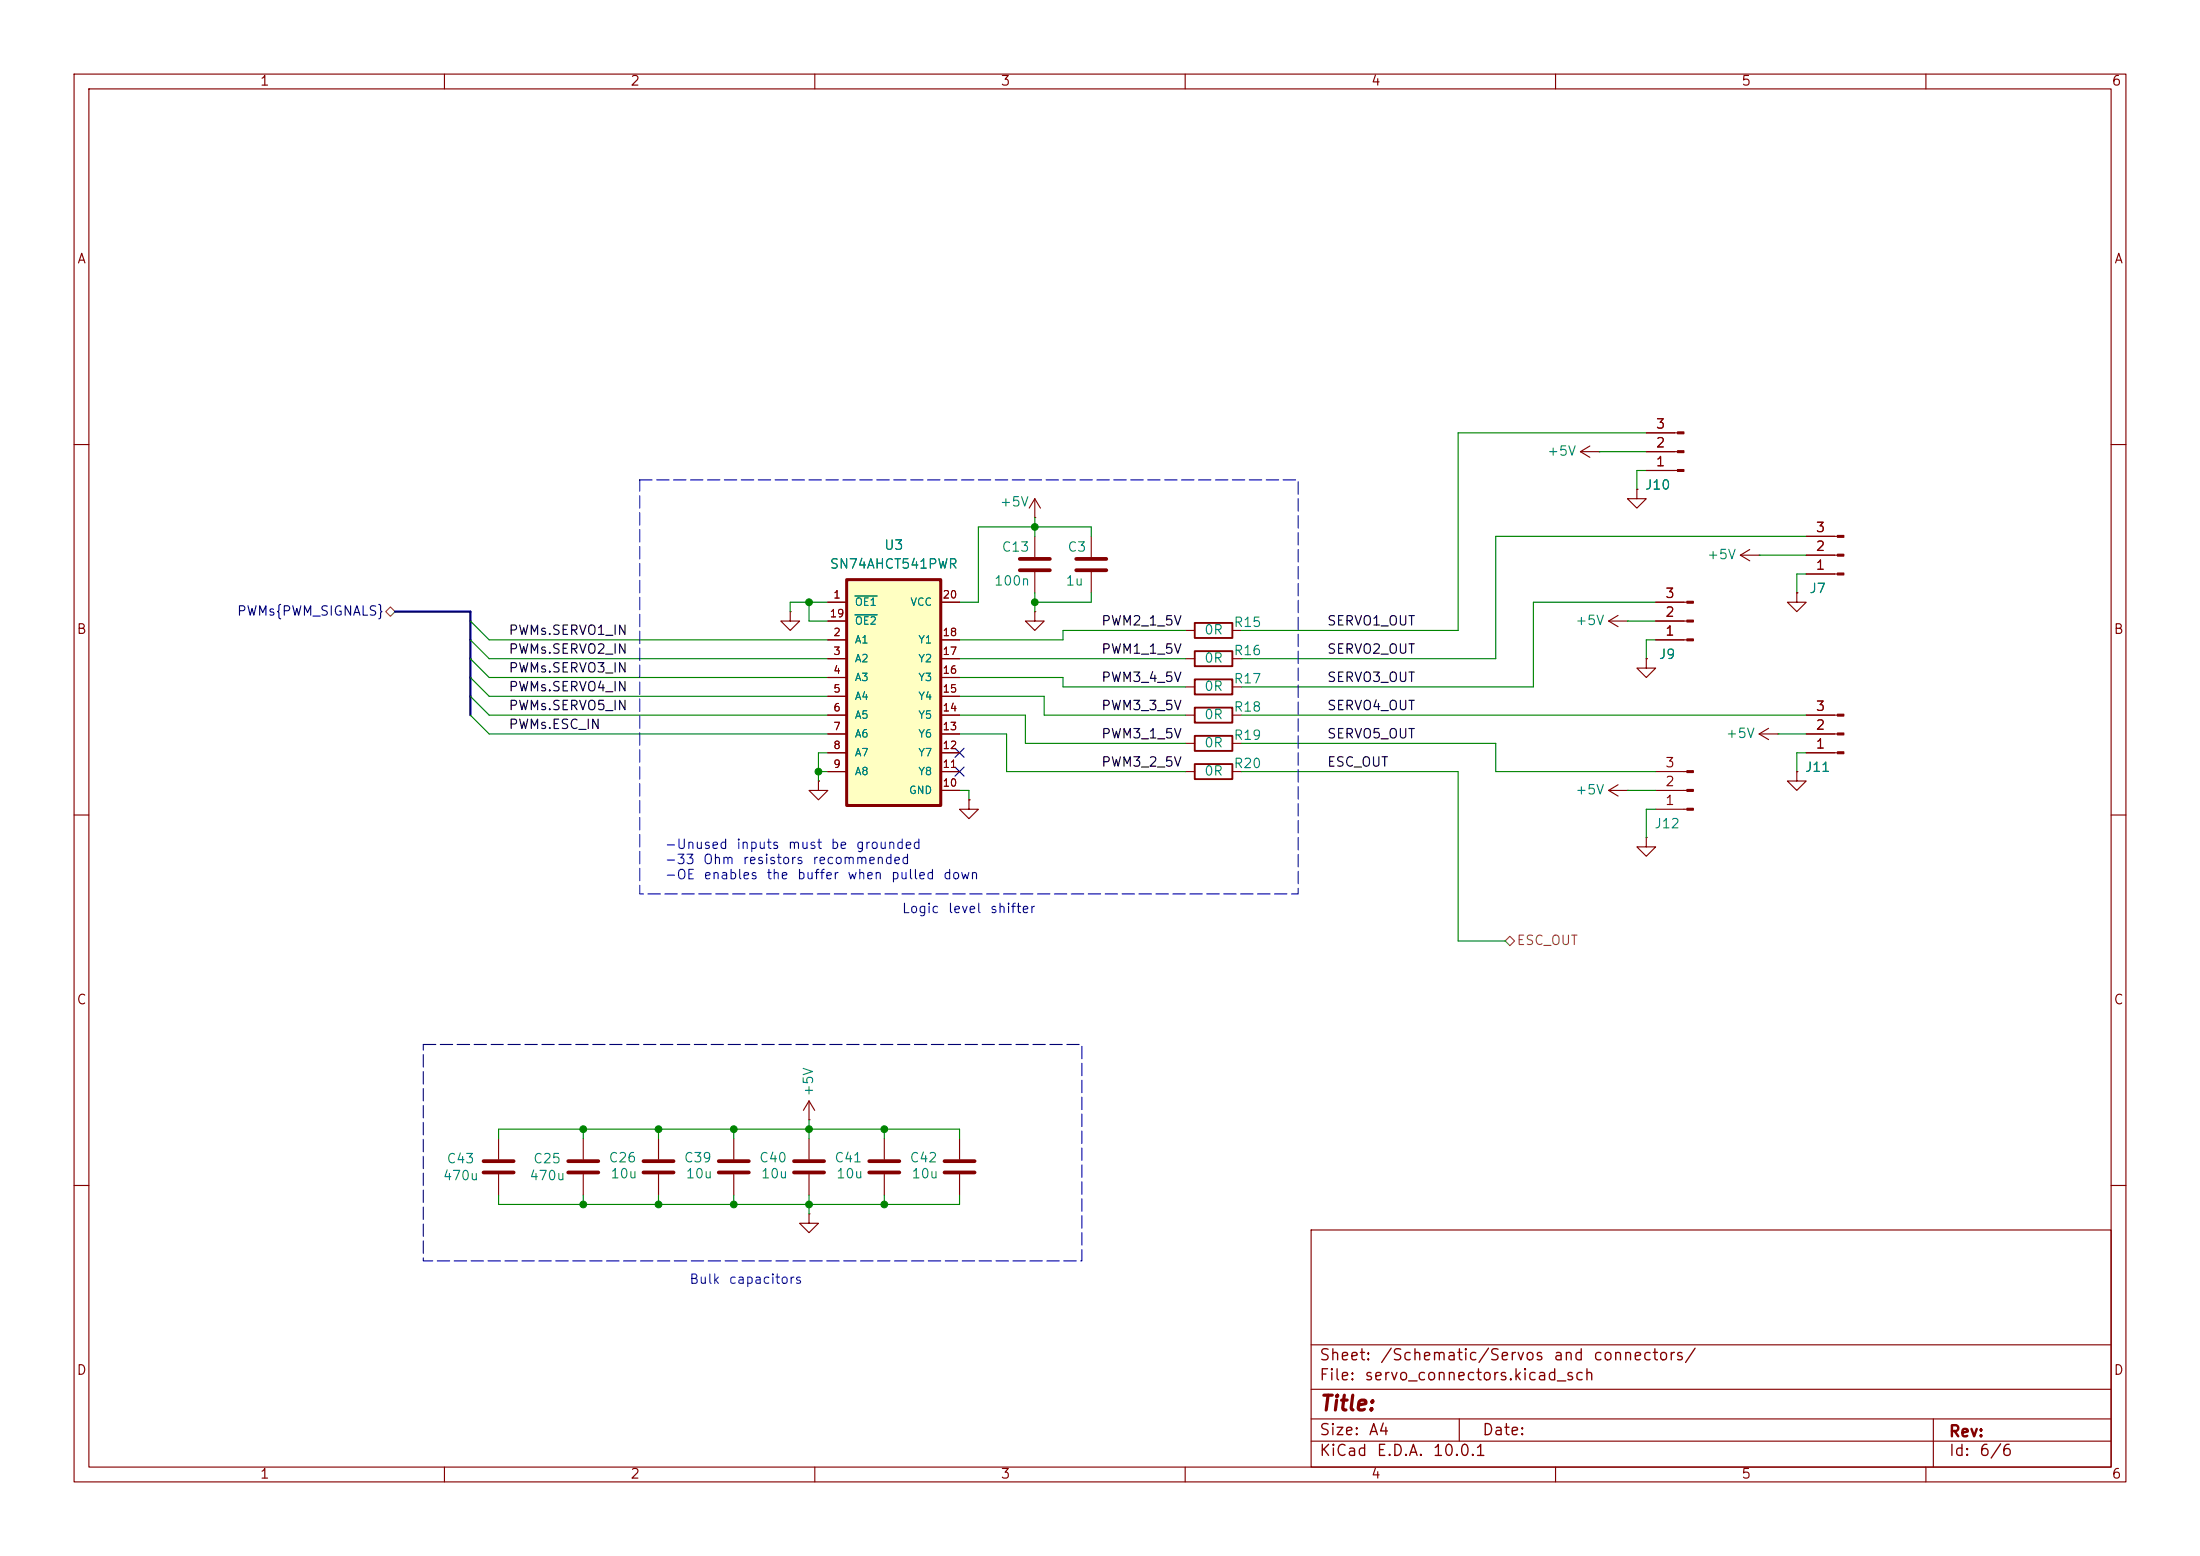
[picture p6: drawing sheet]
<svg xmlns="http://www.w3.org/2000/svg" width="297mm" height="210mm" viewBox="0 0 297 210" stroke-linecap="round" stroke-linejoin="round" font-family="sans-serif">
<g fill="none" stroke="#840000" stroke-width=".15">
<path d="M10 10h277v190h-277zM12 12h273v186h-273zM60 10v2M110 10v2M160 10v2M210 10v2M260 10v2M222.2 58.4h4.3M10 60h2M139.7 69.9h.1M139.7 67.3v2.6M139.7 72.4v2.8"/>
<path d="M139.7 77.2v2.8M139.7 67.3l-.8 1.3M139.7 67.3l.8 1.3M147.3 72.4v2.8M147.3 77.2v2.8M222.2 63.5h4.3M222.2 61h4.3M285 60h2M106.7 82.6v1.2h1.2l-1.2 1.3-1.3-1.3h1.3M106.7 82.6h.1M139.7 82.6v1.2h1.3l-1.3 1.3-1.3-1.3h1.3M139.7 82.6h.1"/>
<path d="M160 96.5h1.3M160 92.7h1.3M160 85.1h1.3M160 88.9h1.3M166.4 96.5h1.2M166.4 92.7h1.2M166.4 85.1h1.2M166.4 88.9h1.2M10 110h2M110.5 105.4v1.3h1.3l-1.3 1.3-1.3-1.3h1.3M110.5 105.4h.1M130.8 108v1.2h1.3l-1.3 1.3-1.3-1.3h1.3"/>
<path d="M130.8 108h.1M160 100.3h1.3M160 104.1h1.3M166.4 100.3h1.2M166.4 104.1h1.2M285 110h2M67.3 153.7v2.8M67.3 158.5v2.8M78.7 153.7v2.8M78.7 158.5v2.8M88.9 153.7v2.8M88.9 158.5v2.8"/>
<path d="M99.1 153.7v2.8M99.1 158.5v2.8M109.2 151.1h.1M109.2 148.6v2.5M109.2 153.7v2.8M109.2 158.5v2.8M109.2 148.6l-.7 1.3M109.2 148.6l.8 1.3M119.4 153.7v2.8M119.4 158.5v2.8M129.5 153.7v2.8M129.5 158.5v2.8"/>
<path d="M10 160h2M109.2 163.8v1.3h1.3l-1.3 1.3-1.3-1.3h1.3M109.2 163.8h.1M177 166h108v32h-108zM285 160h2M60 198v2M110 198v2M160 198v2M177 194.5h108M177 191.5h108M177 187.5h108M177 181.5h108"/>
<path d="M197 191.5v3M210 198v2M260 198v2M261 191.5v6.5"/>
</g>
<g fill="none" stroke="#840000" stroke-width=".51">
<path d="M137.7 75.4h4M137.7 77h4M145.3 75.4h4.1M145.3 77h4.1M65.3 156.7h4M65.3 158.2h4M76.7 156.7h4.1M76.7 158.2h4.1M86.9 156.7h4M86.9 158.2h4M97 156.7h4.1M97 158.2h4.1"/>
<path d="M107.2 156.7h4.1M107.2 158.2h4.1M117.3 156.7h4.1M117.3 158.2h4.1M127.5 156.7h4.1M127.5 158.2h4.1"/>
</g>
<path d="M161.3 95.5h5.1v2h-5.1zM161.3 91.7h5.1v2h-5.1zM161.3 99.3h5.1v2h-5.1zM161.3 84.1h5.1v2h-5.1zM161.3 87.9h5.1v2h-5.1zM161.3 103.1h5.1v2.1h-5.1z" fill="none" stroke="#840000" stroke-width=".25"/>
<g fill="#840000" stroke="#840000" stroke-width=".15">
<path d="M226.5 63.4h.8v.2h-.8z"/>
<path d="M226.5 60.8h.8v.3h-.8z"/>
<path d="M226.5 58.3h.8v.2h-.8z"/>
</g>
<path d="M114.3 78.2h12.7v30.5h-12.7z" fill="#ffffc2"/>
<path d="M114.3 78.2h12.7v30.5h-12.7z" fill="none" stroke="#840000" stroke-width=".41"/>
<g fill="none" stroke="#840000" stroke-width=".15">
<path d="M222.2 58.4h3.9M213.4 61l1.2 .7M213.4 61h2.5M214.6 60.2l-1.2 .8M215.9 61h.1M221 66v1.3h1.2l-1.2 1.3-1.3-1.3h1.3M221 66h.1M222.2 61h3.9M222.2 63.5h3.9M234.9 74.9l1.3 .8M234.9 74.9h2.6M236.2 74.2l-1.3 .7"/>
<path d="M237.5 74.9h.1M243.8 74.9h4.3M243.8 77.5h4.3M243.8 72.4h4.3M111.8 81.3h2.5M111.8 86.4h2.5M111.8 88.9h2.5M111.8 91.4h2.5M111.8 94h2.5M111.8 96.5h2.5M111.8 99.1h2.5M111.8 83.8h2.5"/>
<path d="M127 81.3h2.5M127 86.4h2.5M127 88.9h2.5M127 91.4h2.5M127 94h2.5M127 96.5h2.5M127 99.1h2.5M217.2 83.8h2.5M217.2 83.8l1.2 .8M218.4 83.1l-1.2 .7M219.7 83.8h.1M222.2 88.9v1.3h1.3l-1.3 1.2-1.2-1.2h1.2"/>
<path d="M222.2 88.9h.1M223.5 81.3h4.2M223.5 86.4h4.2M223.5 83.8h4.2M237.5 99.1h2.5M237.5 99.1l1.3 .7M238.8 98.3l-1.3 .8M240 99.1h.1M242.6 80v1.3h1.2l-1.2 1.3-1.3-1.3h1.3M242.6 80h.1M243.8 96.5h4.3M243.8 99.1h4.3"/>
<path d="M110.5 105.4h.1M111.8 101.6h2.5M111.8 104.1h2.5M127 101.6h2.5M127 104.1h2.5M127 106.7h2.5M130.8 108h.1M217.2 106.7h2.5M217.2 106.7l1.2 .7M218.4 105.9l-1.2 .8M219.7 106.7h.1M222.2 113v1.3h1.3l-1.3 1.3-1.2-1.3h1.2"/>
<path d="M222.2 113h.1M223.5 104.1h4.2M223.5 106.7h4.2M223.5 109.2h4.2M242.6 104.1v1.3h1.2l-1.2 1.3-1.3-1.3h1.3M242.6 104.1h.1M243.8 101.6h4.3"/>
</g>
<path d="M115.4 80.4h3M115.4 83h3" fill="none" stroke="#008484" stroke-width=".15"/>
<g fill="#840000" stroke="#840000" stroke-width=".15">
<path d="M227.7 109.1h.9v.2h-.9z"/>
<path d="M227.7 106.6h.9v.2h-.9z"/>
<path d="M227.7 104h.9v.3h-.9z"/>
<path d="M227.7 86.2h.9v.3h-.9z"/>
<path d="M227.7 83.7h.9v.2h-.9z"/>
<path d="M227.7 81.2h.9v.2h-.9z"/>
<path d="M248.1 77.3h.8v.3h-.8z"/>
<path d="M248.1 74.8h.8v.3h-.8z"/>
<path d="M248.1 72.3h.8v.2h-.8z"/>
<path d="M248.1 101.5h.8v.2h-.8z"/>
<path d="M248.1 98.9h.8v.3h-.8z"/>
<path d="M248.1 96.4h.8v.2h-.8z"/>
</g>
<path d="M52.1 82.6l.6-.7 .6 .7-.6 .6zM203.2 127l.6-.6 .7 .6-.7 .6z" fill="none" stroke="#848400" stroke-width=".15"/>
<path d="M53.3 82.6h10.2v13.9" fill="none" stroke="#000084" stroke-width=".3"/>
<g fill="none" stroke="#008400" stroke-width=".15">
<path d="M222.2 58.4h-25.4v26.7h-29.2M139.7 69.9v2.5M147.3 72.4v-1.3h-15.2v10.2h-2.6M215.9 61h6.3M222.2 63.5h-1.2v2.5M237.5 74.9h6.3M243.8 77.5h-1.2v2.5M243.8 72.4h-41.9v16.5h-34.3M63.5 96.5l2.5 2.6h45.8M63.5 94l2.5 2.5h45.8M63.5 86.4l2.5 2.5h45.8M63.5 91.4l2.5 2.6h45.8"/>
<path d="M63.5 88.9l2.5 2.5h45.8M63.5 83.8l2.5 2.6h45.8M109.2 81.3v2.5h2.6M111.8 81.3h-5.1v1.3M129.5 91.4h14v1.3h16.5M129.5 99.1h6.4v5h24.1M129.5 96.5h8.9v3.8h21.6M129.5 94h11.5v2.5h19M129.5 88.9h30.5M139.7 80v2.6M147.3 80v1.3h-7.6M160 85.1h-16.5v1.3h-14"/>
<path d="M167.6 96.5h76.2M219.7 83.8h3.8M223.5 81.3h-16.5v11.4h-39.4M223.5 86.4h-1.3v2.5M240 99.1h3.8M110.5 104.1h1.3M111.8 101.6h-1.3v3.8M129.5 106.7h1.3v1.3M167.6 104.1h29.2v22.9h6.4M167.6 100.3h34.3v3.8h21.6M219.7 106.7h3.8M223.5 109.2h-1.3v3.8"/>
<path d="M243.8 101.6h-1.2v2.5M67.3 153.7v-1.3h62.2v1.3M78.7 152.4v1.3M88.9 152.4v1.3M99.1 152.4v1.3M109.2 151.1v2.6M119.4 152.4v1.3M67.3 161.3v1.3h62.2v-1.3M78.7 161.3v1.3M88.9 161.3v1.3M99.1 161.3v1.3M109.2 161.3v2.5"/>
<path d="M119.4 161.3v1.3"/>
</g>
<path d="M128.9 101l1.2 1.2M128.9 103.5l1.2 1.2M130.1 101l-1.2 1.2M130.1 103.5l-1.2 1.2" fill="none" stroke="#000084" stroke-width=".15"/>
<path d="M86.4 64.8h88.9v55.9h-88.9zM57.1 141h88.9v29.2h-88.9z" fill="none" stroke="#0000c2" stroke-width=".15" stroke-dasharray="1.7 .6"/>
<g fill="#008400" stroke="#008400" stroke-width=".14">
<circle cx="139.7" cy="81.3" r=".46"/>
<circle cx="109.2" cy="81.3" r=".46"/>
<circle cx="139.7" cy="71.1" r=".46"/>
<circle cx="78.7" cy="152.4" r=".46"/>
<circle cx="78.7" cy="162.6" r=".46"/>
<circle cx="88.9" cy="162.6" r=".46"/>
<circle cx="109.2" cy="162.6" r=".46"/>
<circle cx="99.1" cy="162.6" r=".46"/>
<circle cx="88.9" cy="152.4" r=".46"/>
<circle cx="110.5" cy="104.1" r=".46"/>
<circle cx="119.4" cy="162.6" r=".46"/>
<circle cx="119.4" cy="152.4" r=".46"/>
<circle cx="109.2" cy="152.4" r=".46"/>
<circle cx="99.1" cy="152.4" r=".46"/>
</g>
<text font-size="2" fill="#840000" x="178" y="190.9">Title:</text>
<g font-size="1.5" fill="#840000">
<text x="178" y="184">Sheet:</text>
<text x="186.2" y="184">/Schematic/Servos</text>
<text x="209.6" y="184">and</text>
<text x="215" y="184">connectors/</text>
<text x="178" y="186.7">File:</text>
<text x="184.1" y="186.7">servo_connectors.kicad_sch</text>
<text x="178" y="196.9">KiCad</text>
<text x="178" y="194.1">Size:</text>
<text x="184.7" y="194.1">A4</text>
<text x="185.7" y="196.9">E.D.A.</text>
<text x="193.3" y="196.9">10.0.1</text>
<text x="200" y="194.1">Date:</text>
<text x="263" y="194.3">Rev:</text>
<text x="263" y="196.9">Id:</text>
<text x="267.1" y="196.9">6/6</text>
</g>
<g font-size="1.3" fill="#840000">
<text x="35" y="11.9">1</text>
<text x="85" y="11.9">2</text>
<text x="135" y="11.9">3</text>
<text x="185" y="11.9">4</text>
<text x="235" y="11.9">5</text>
<text x="285" y="11.9">6</text>
<text x="10.3" y="35.9">A</text>
<text x="285.3" y="35.9">A</text>
<text x="223.4" y="58.2">3</text>
<text x="223.4" y="63.2">1</text>
<text x="223.4" y="60.7">2</text>
<text x="245" y="77.2">1</text>
<text x="245" y="74.7">2</text>
<text x="245" y="72.1">3</text>
<text x="224.7" y="83.6">2</text>
<text x="224.7" y="81">3</text>
<text x="10.3" y="85.9">B</text>
<text x="224.7" y="86.1">1</text>
<text x="285.3" y="85.9">B</text>
<text x="245" y="101.3">1</text>
<text x="245" y="98.8">2</text>
<text x="245" y="96.3">3</text>
<text x="224.7" y="106.4">2</text>
<text x="224.7" y="103.9">3</text>
<text x="224.7" y="109">1</text>
<text x="10.3" y="135.9">C</text>
<text x="285.3" y="135.9">C</text>
<text x="10.3" y="185.9">D</text>
<text x="285.3" y="185.9">D</text>
<text x="35" y="199.9">1</text>
<text x="85" y="199.9">2</text>
<text x="135" y="199.9">3</text>
<text x="185" y="199.9">4</text>
<text x="235" y="199.9">5</text>
<text x="285" y="199.9">6</text>
</g>
<g font-size="1.3" fill="#008484">
<text x="208.8" y="61.8">+5V</text>
<text x="134.9" y="68.7">+5V</text>
<text x="222" y="66.4">J10</text>
<text x="111.9" y="77.1">SN74AHCT541PWR</text>
<text x="119.3" y="74.5">U3</text>
<text x="135.1" y="74.8">C13</text>
<text x="144" y="74.8">C3</text>
<text x="230.4" y="75.8">+5V</text>
<text x="134.1" y="79.3">100n</text>
<text x="143.8" y="79.3">1u</text>
<text x="244.2" y="80.4">J7</text>
<text x="162.5" y="86">0R</text>
<text x="162.5" y="89.8">0R</text>
<text x="166.5" y="84.9">R15</text>
<text x="166.5" y="88.7">R16</text>
<text x="212.6" y="84.7">+5V</text>
<text x="223.9" y="89.3">J9</text>
<text x="162.5" y="93.6">0R</text>
<text x="166.5" y="92.6">R17</text>
<text x="162.5" y="97.4">0R</text>
<text x="162.5" y="101.2">0R</text>
<text x="166.5" y="96.4">R18</text>
<text x="166.5" y="100.2">R19</text>
<text x="232.9" y="99.9">+5V</text>
<text x="162.5" y="105">0R</text>
<text x="166.5" y="104">R20</text>
<text x="212.6" y="107.5">+5V</text>
<text x="243.6" y="104.5">J11</text>
<text x="223.2" y="112.1">J12</text>
<text x="110.1" y="148.1" transform="rotate(-90 110.1 148.1)">+5V</text>
<text x="59.7" y="159.6">470u</text>
<text x="60.2" y="157.3">C43</text>
<text x="71.4" y="159.6">470u</text>
<text x="71.9" y="157.3">C25</text>
<text x="82.1" y="157.2">C26</text>
<text x="82.3" y="159.4">10u</text>
<text x="92.2" y="157.2">C39</text>
<text x="92.5" y="159.4">10u</text>
<text x="102.4" y="157.2">C40</text>
<text x="102.6" y="159.4">10u</text>
<text x="112.6" y="157.2">C41</text>
<text x="112.8" y="159.4">10u</text>
<text x="122.7" y="157.2">C42</text>
<text x="123" y="159.4">10u</text>
</g>
<text font-size="1.3" fill="#000084" x="31.9" y="83.4">PWMs{PWM_SIGNALS}</text>
<g font-size="1.3">
<text x="68.6" y="88.6">PWMs.SERVO2_IN</text>
<text x="68.6" y="86">PWMs.SERVO1_IN</text>
<text x="148.6" y="84.7">PWM2_1_5V</text>
<text x="148.6" y="88.6">PWM1_1_5V</text>
<text x="179.1" y="88.6">SERVO2_OUT</text>
<text x="179.1" y="84.7">SERVO1_OUT</text>
<text x="68.6" y="93.6">PWMs.SERVO4_IN</text>
<text x="68.6" y="91.1">PWMs.SERVO3_IN</text>
<text x="148.6" y="92.4">PWM3_4_5V</text>
<text x="179.1" y="92.4">SERVO3_OUT</text>
<text x="68.6" y="96.2">PWMs.SERVO5_IN</text>
<text x="68.6" y="98.7">PWMs.ESC_IN</text>
<text x="148.6" y="100">PWM3_1_5V</text>
<text x="148.6" y="96.2">PWM3_3_5V</text>
<text x="179.1" y="100">SERVO5_OUT</text>
<text x="179.1" y="96.2">SERVO4_OUT</text>
<text x="148.6" y="103.8">PWM3_2_5V</text>
<text x="179.1" y="103.8">ESC_OUT</text>
</g>
<g font-size="1.3" fill="#0000c2">
<text x="89.7" y="114.9">-Unused</text>
<text x="89.7" y="116.9">-33</text>
<text x="89.7" y="119">-OE</text>
<text x="94.8" y="116.9">Ohm</text>
<text x="94.9" y="119">enables</text>
<text x="99.3" y="114.9">inputs</text>
<text x="100.2" y="116.9">resistors</text>
<text x="103.4" y="119">the</text>
<text x="106.3" y="114.9">must</text>
<text x="107.5" y="119">buffer</text>
<text x="109.6" y="116.9">recommended</text>
<text x="112" y="114.9">be</text>
<text x="114.3" y="119">when</text>
<text x="115.5" y="114.9">grounded</text>
<text x="120.2" y="119">pulled</text>
<text x="127.2" y="119">down</text>
<text x="121.7" y="123.6">Logic</text>
<text x="127.9" y="123.6">level</text>
<text x="133.6" y="123.6">shifter</text>
<text x="93" y="173.6">Bulk</text>
<text x="98.3" y="173.6">capacitors</text>
</g>
<text font-size="1.3" fill="#848400" x="204.7" y="127.9">ESC_OUT</text>
<g font-size="1" fill="#840000">
<text x="111.9" y="83.6">19</text>
<text x="112.4" y="81">1</text>
<text x="127.2" y="81">20</text>
<text x="112.4" y="86.1">2</text>
<text x="112.4" y="88.6">3</text>
<text x="127.2" y="88.6">17</text>
<text x="127.2" y="86.1">18</text>
<text x="112.4" y="91.2">4</text>
<text x="112.4" y="93.7">5</text>
<text x="127.2" y="93.7">15</text>
<text x="127.2" y="91.2">16</text>
<text x="112.4" y="96.3">6</text>
<text x="112.4" y="98.8">7</text>
<text x="112.4" y="101.3">8</text>
<text x="127.2" y="101.3">12</text>
<text x="127.2" y="98.8">13</text>
<text x="127.2" y="96.3">14</text>
<text x="112.4" y="103.9">9</text>
<text x="127.2" y="106.4">10</text>
<text x="127.2" y="103.9">11</text>
</g>
<g font-size="1" fill="#008484">
<text x="115.3" y="82">OE1</text>
<text x="122.8" y="82">VCC</text>
<text x="115.3" y="87.1">A1</text>
<text x="115.3" y="89.6">A2</text>
<text x="115.3" y="84.6">OE2</text>
<text x="123.9" y="89.6">Y2</text>
<text x="123.9" y="87.1">Y1</text>
<text x="115.3" y="92.2">A3</text>
<text x="115.3" y="94.7">A4</text>
<text x="123.9" y="94.7">Y4</text>
<text x="123.9" y="92.2">Y3</text>
<text x="115.3" y="97.3">A5</text>
<text x="115.3" y="99.8">A6</text>
<text x="123.9" y="99.8">Y6</text>
<text x="123.9" y="97.3">Y5</text>
<text x="115.3" y="102.3">A7</text>
<text x="115.3" y="104.9">A8</text>
<text x="122.6" y="107.4">GND</text>
<text x="123.9" y="104.9">Y8</text>
<text x="123.9" y="102.3">Y7</text>
</g>
</svg>
